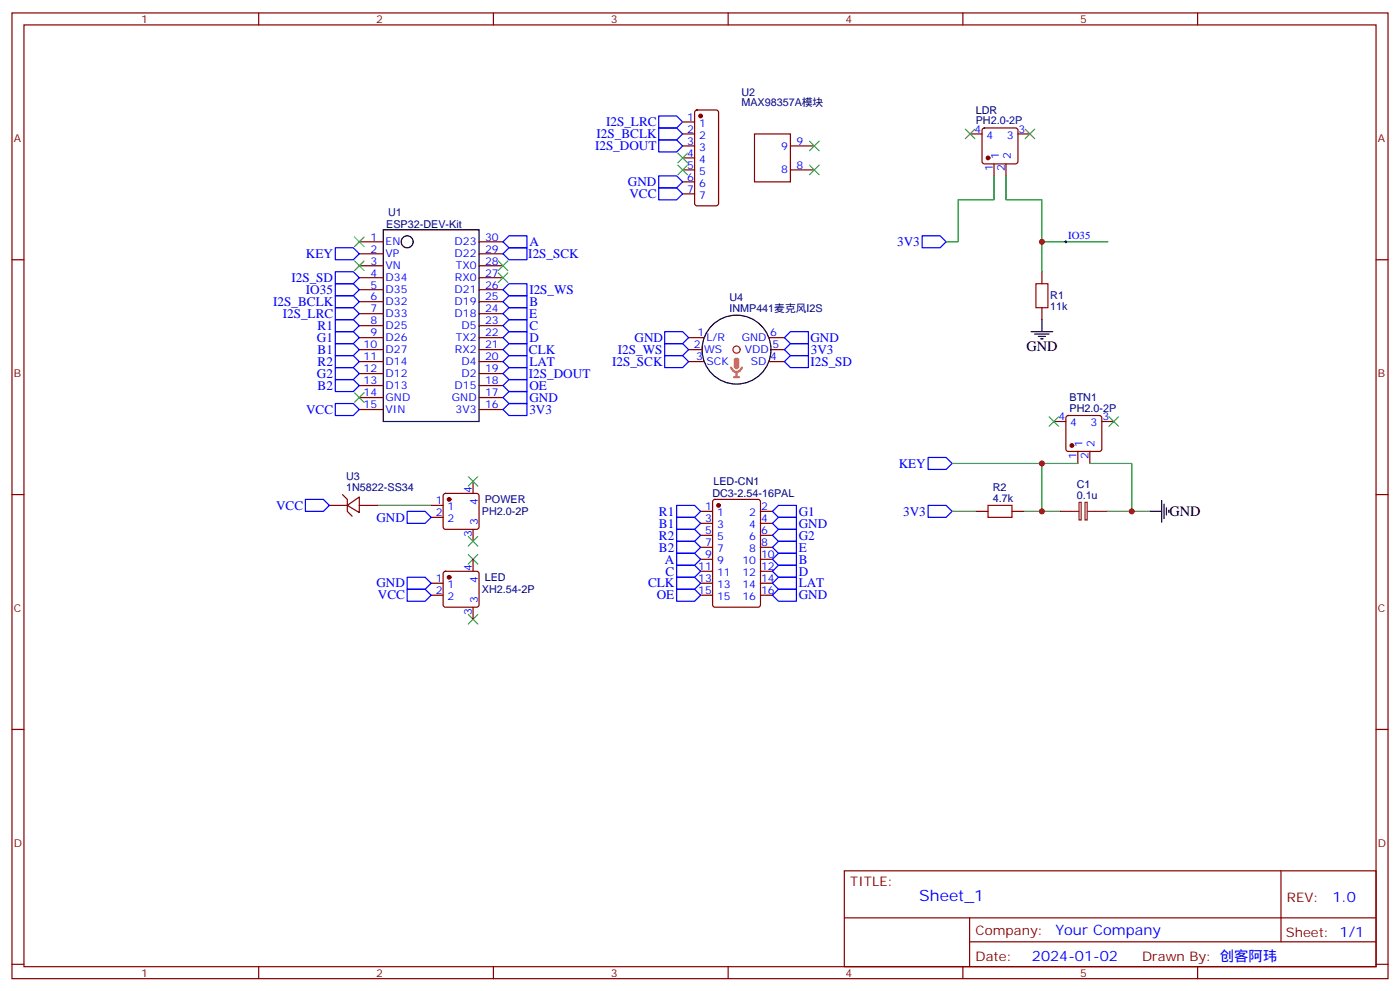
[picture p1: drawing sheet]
<svg xmlns="http://www.w3.org/2000/svg" width="412mm" height="292mm" viewBox="0 0 412 292" stroke-linecap="round" stroke-linejoin="round" font-family="sans-serif">
<g fill="none" stroke="#870000" stroke-width=".35">
<path d="M3.5 3.8h405.4v284.3h-405.4zM7.1 7.3h398.2v277.3h-398.2zM76.2 3.8v3.5M145.3 3.8v3.5M214.5 3.8v3.5M283.6 3.8v3.5M352.8 3.8v3.5M201.1 39.4h3.5M201.1 35.9h3.5M204.8 32.6l.5-.2h5.7l.6 .4 .1 27.1-.3 .5-.4 .2h-5.7l-.5-.2-.2-.5v-26.8zM222.2 39.4h10.6v14.2h-10.6zM285.8 39.4h3.5"/>
<path d="M289.5 37.9l.5-.2h9.2l.5 .2 .2 .5v9.2l-.3 .5-.4 .2h-9.2l-.5-.3-.2-.4v-9.2zM299.9 39.4h3.5M201.1 43h3.5M201.1 50h3.5M201.1 57.1h3.5M201.1 53.6h3.5M201.1 46.5h3.5M232.8 43h7.1M232.8 50h7.1M292.8 48.3v3.5M296.3 48.3v3.5M3.5 76.5h3.6"/>
<path d="M105.8 71.2h7.1M105.8 74.7h7.1M105.8 78.2h7.1M141.1 71.2h7.1M141.1 74.7h7.1M141.1 78.2h7.1M405.3 76.5h3.6M105.8 81.8h7.1M105.8 85.3h7.1M105.8 88.8h7.1M105.8 92.4h7.1M105.8 95.9h7.1"/>
<path d="M105.8 99.4h7.1M141.1 81.8h7.1M141.1 85.3h7.1M141.1 88.8h7.1M141.1 92.4h7.1M141.1 95.9h7.1M141.1 99.4h7.1M202.8 99.4h4.6M226.5 99.4h4.6M306.9 80v3.5M306.9 90.6v3.5M105.8 102.9h7.1"/>
<path d="M105.8 106.5h7.1M105.8 110h7.1M105.8 113.5h7.1M105.8 117.1h7.1M141.1 102.9h7.1M141.1 106.5h7.1M141.1 110h7.1M141.1 113.5h7.1M141.1 117.1h7.1M202.8 102.9h3.9M202.8 106.5h4.6M226.5 106.5h4.6"/>
<path d="M227.2 102.9h3.9M105.8 120.6h7.1M141.1 120.6h7.1M310.4 124.1h3.6M314.2 122.5l.5-.2h9.1l.5 .2 .3 .5v9.2l-.3 .5-.5 .2h-9.1l-.5-.2-.2-.5v-9.2zM317.5 132.9v3.6M321 132.9v3.6M324.6 124.1h3.5M3.5 145.6h3.6M97 148.8h5.3M100.9 145.6l1.4 1.4v3.6l1.4 1.4M102.3 148.8l3.5-2.5v4.6z"/>
<path d="M105.8 148.8h5.3M127 148.8h3.5M127 152.3h3.5M130.8 145.5l.4-.2h9.2l.5 .2 .2 .5v9.2l-.2 .5-.5 .2h-9.2l-.5-.3-.2-.4v-9.2zM139.3 141.7v3.6M139.3 155.9v3.5M206.4 150.6h3.5M206.4 154.1h3.5M206.4 157.6h3.5M210.1 147.2l.5-.2h12.7l.7 .5v30.6l-.4 .6-13 .1-.6-.5-.1-30.6zM224 150.6h3.5M224 154.1h3.5"/>
<path d="M224 157.6h3.5M287.5 150.6h3.5M298.1 150.6h3.5M405.3 145.6h3.6M127 175.3h3.5M127 171.7h3.5M130.8 168.4l.4-.2h9.2l.5 .2 .2 .5v9.2l-.2 .5-.5 .2h-9.2l-.5-.2-.2-.5v-9.2zM139.3 164.7v3.5M139.3 178.8v3.5M206.4 175.3h3.5M206.4 171.7h3.5M206.4 168.2h3.5"/>
<path d="M206.4 161.1h3.5M206.4 164.7h3.5M224 175.3h3.5M224 171.7h3.5M224 168.2h3.5M224 161.1h3.5M224 164.7h3.5M3.5 214.8h3.6M405.3 214.8h3.6M248.7 256.4h156.6v28.2h-156.6zM377.3 256.4v20.9M248.7 270.2h156.5"/>
<path d="M285.6 277.3h119.6M285.6 270.2v14.2M3.5 283.9h3.6M76.2 284.6v3.5M145.3 284.6v3.5M214.5 284.6v3.5M283.6 284.6v3.5M352.8 284.6v3.5M405.3 283.9h3.6"/>
</g>
<g fill="#870000" stroke="#870000" stroke-width=".35">
<circle cx="211.7" cy="148.8" r=".53"/>
<circle cx="132.3" cy="170" r=".53"/>
<circle cx="132.3" cy="147" r=".53"/>
<circle cx="291" cy="46.5" r=".53"/>
<circle cx="206.4" cy="34.1" r=".53"/>
<circle cx="315.7" cy="131.2" r=".53"/>
</g>
<g fill="none" stroke="#00f" stroke-width=".35">
<path d="M194 37.7h5.3l1.8 1.7-1.8 1.8h-5.3zM194 34.1h5.3l1.8 1.8-1.8 1.8h-5.3zM194 41.2h5.3l1.8 1.8-1.8 1.7h-5.3zM194 51.8h5.3l1.8 1.8-1.8 1.7h-5.3zM194 55.3h5.3l1.8 1.8-1.8 1.7h-5.3zM98.8 73h5.3l1.7 1.7-1.7 1.8h-5.3zM148.2 71.2l1.7-1.8h5.3v3.6h-5.3zM148.2 74.7l1.7-1.7h5.3v3.5h-5.3zM271.6 69.4h5.3l1.8 1.8-1.8 1.8h-5.3zM98.8 97.6h5.3l1.7 1.8-1.7 1.8h-5.3zM98.8 94.1h5.3l1.7 1.8-1.7 1.7h-5.3zM98.8 83.5h5.3l1.7 1.8-1.7 1.8h-5.3z"/>
<path d="M98.8 87.1h5.3l1.7 1.7-1.7 1.8h-5.3zM98.8 80h5.3l1.7 1.8-1.7 1.7h-5.3zM98.8 90.6h5.3l1.7 1.8-1.7 1.7h-5.3zM148.2 99.4l1.7-1.8h5.3v3.6h-5.3zM148.2 95.9l1.7-1.8h5.3v3.5h-5.3zM148.2 88.8l1.7-1.7h5.3v3.5h-5.3zM148.2 85.3l1.7-1.8h5.3v3.6h-5.3zM149.9 90.6h5.3v3.5h-5.3l-1.7-1.7zM195.8 97.6h5.3l1.7 1.8-1.7 1.8h-5.3zM231.1 99.4l1.7-1.8h5.3v3.6h-5.3zM98.8 111.8h5.3l1.7 1.7-1.7 1.8h-5.3zM98.8 108.2h5.3l1.7 1.8-1.7 1.8h-5.3z"/>
<path d="M98.8 104.7h5.3l1.7 1.8-1.7 1.7h-5.3zM98.8 101.2h5.3l1.7 1.7-1.7 1.8h-5.3zM98.8 118.8h5.3l1.7 1.8-1.7 1.7h-5.3zM148.2 113.5l1.7-1.7h5.3v3.5h-5.3zM148.2 106.5l1.7-1.8h5.3v3.5h-5.3zM148.2 102.9l1.7-1.7h5.3v3.5h-5.3zM148.2 117.1l1.7-1.8h5.3v3.5h-5.3zM148.2 110l1.7-1.8h5.3v3.6h-5.3zM195.8 104.7h5.3l1.7 1.8-1.7 1.7h-5.3zM195.8 101.2h5.3l1.7 1.7-1.7 1.8h-5.3zM231.1 102.9l1.7-1.7h5.3v3.5h-5.3zM231.1 106.5l1.7-1.8h5.3v3.5h-5.3z"/>
<path d="M148.2 120.6l1.7-1.8h5.3v3.5h-5.3zM273.4 134.7h5.3l1.8 1.8-1.8 1.7h-5.3zM90 147h5.2l1.8 1.8-1.8 1.8h-5.2zM119.9 150.6h5.3l1.8 1.7-1.8 1.8h-5.3zM199.3 159.4h5.3l1.8 1.7-1.8 1.8h-5.3zM199.3 155.9h5.3l1.8 1.7-1.8 1.8h-5.3zM199.3 152.3h5.3l1.8 1.8-1.8 1.8h-5.3zM199.3 148.8h5.3l1.8 1.8-1.8 1.7h-5.3zM227.5 157.6l1.8-1.7h5.3v3.5h-5.3zM227.5 154.1l1.8-1.8h5.3v3.6h-5.3zM227.5 150.6l1.8-1.8h5.3v3.5h-5.3zM273.4 148.8h5.3l1.8 1.8-1.8 1.7h-5.3z"/>
<path d="M119.9 170h5.3l1.8 1.7-1.8 1.8h-5.3zM119.9 173.5h5.3l1.8 1.8-1.8 1.7h-5.3zM199.3 173.5h5.3l1.8 1.8-1.8 1.7h-5.3zM199.3 170h5.3l1.8 1.7-1.8 1.8h-5.3zM199.3 166.4h5.3l1.8 1.8-1.8 1.8h-5.3zM199.3 162.9h5.3l1.8 1.8-1.8 1.7h-5.3zM227.5 171.7l1.8-1.7h5.3v3.5h-5.3zM227.5 168.2l1.8-1.8h5.3v3.6h-5.3zM227.5 164.7l1.8-1.8h5.3v3.5h-5.3zM227.5 161.1l1.8-1.7h5.3v3.5h-5.3zM229.3 173.5h5.3v3.5h-5.3l-1.8-1.7z"/>
</g>
<g fill="none" stroke="#000" stroke-width=".35">
<path d="M112.9 67.7h28.2v56.4h-28.2zM303.7 97.6h6.4M304.8 98.4h4.2M305.9 99.1h2.1M306.6 99.8h.7M306.9 94.1v3.5M338.7 150.6h3.5M342.2 147.4v6.3M342.9 148.4v4.3M343.6 149.5v2.1M344.3 150.2v.7"/>
<circle cx="119.9" cy="71.2" r="1.76"/>
<circle cx="217" cy="102.9" r="10.1"/>
</g>
<g fill="none" stroke="#3c3" stroke-width=".35">
<path d="M284.3 38l2.9 2.9M287.2 38l-2.9 2.9M302 38l2.8 2.9M304.8 38l-2.8 2.9M199.7 45.1l2.8 2.8M199.7 48.6l2.8 2.8M202.5 45.1l-2.8 2.8M202.5 48.6l-2.8 2.8M238.5 41.6l2.8 2.8M238.5 48.6l2.8 2.8M241.3 41.6l-2.8 2.8M241.3 48.6l-2.8 2.8"/>
<path d="M104.4 69.8l2.8 2.8M104.4 76.8l2.8 2.9M107.2 69.8l-2.8 2.8M107.2 76.8l-2.8 2.9M146.8 76.8l2.8 2.9M149.6 76.8l-2.8 2.9M146.8 80.4l2.8 2.8M149.6 80.4l-2.8 2.8M104.4 115.6l2.8 2.9M107.2 115.6l-2.8 2.9M309 122.7l2.9 2.8M311.9 122.7l-2.9 2.8"/>
<path d="M326.7 122.7l2.8 2.8M329.5 122.7l-2.8 2.8M137.9 140.3l2.9 2.9M137.9 158l2.9 2.8M140.8 140.3l-2.9 2.9M140.8 158l-2.9 2.8M137.9 163.3l2.9 2.8M140.8 163.3l-2.9 2.8M137.9 180.9l2.9 2.8M140.8 180.9l-2.9 2.8"/>
</g>
<path d="M305.2 83.5h3.5v7.1h-3.5zM291 148.8h7.1v3.5h-7.1z" fill="none" stroke="#a10000" stroke-width=".35"/>
<path d="M292.8 51.8v7h-10.6v12.4h-3.5M296.3 51.8v7h10.6v12.4M326.3 71.2h-19.4v8.8M280.5 136.5h26.4v14.1M306.9 136.5h10.6M321 136.5h12.4v14.1M111.1 148.8h15.9M280.5 150.6h7M301.6 150.6h10.6M326.3 150.6h12.4" fill="none" stroke="#008700" stroke-width=".35"/>
<path d="M313.6 71.2h.7M314 70.8v.7" fill="none" stroke="#000" stroke-width=".29"/>
<path d="M215.4 108.2a1.6 1.6 0 0 0 1.5 1.3 1.6 1.6 0 0 0 1.6-1.2M216.3 111.1h1.4M217 109.6v1.1" fill="none" stroke="#fc0" stroke-width=".71"/>
<path d="M217 106.1v1.8" fill="none" stroke="#fc0" stroke-width="1.8"/>
<circle cx="217" cy="102.9" r="1.06" fill="none" stroke="#f00" stroke-width=".35"/>
<path d="M312.2 150.6h5.7M317.9 147.9h.6v5.2h-.6zM319.6 147.9h.7v5.2h-.7zM320.3 150.6h6" fill="none" stroke="#8c2424" stroke-width=".35"/>
<g fill="#c00">
<circle cx="306.9" cy="71.2" r=".88"/>
<circle cx="333.4" cy="150.6" r=".88"/>
<circle cx="306.9" cy="150.6" r=".88"/>
<circle cx="306.9" cy="136.5" r=".88"/>
</g>
<text font-size="4.6" fill="#00f" x="270.8" y="265.4">Sheet_1</text>
<g font-size="4.2">
<text x="302.3" y="103.3">GND</text>
<text x="344.5" y="152">GND</text>
</g>
<g font-size="4.2" fill="#00f">
<text x="392.5" y="265.7">1.0</text>
<text x="310.9" y="275.2">Your Company</text>
<text x="304" y="283">2024-01-02</text>
</g>
<g font-size="3.9" fill="#00f">
<text x="175.7" y="40.7">I2S_BCLK</text>
<text x="178.5" y="37.2">I2S_LRC</text>
<text x="175.3" y="44.2">I2S_DOUT</text>
<text x="184.9" y="54.8">GND</text>
<text x="185.4" y="58.3">VCC</text>
<text x="90.1" y="75.9">KEY</text>
<text x="155.6" y="76.1">I2S_SCK</text>
<text x="155.9" y="72.4">A</text>
<text x="264.3" y="72.5">3V3</text>
<text x="85.8" y="83">I2S_SD</text>
<text x="90.1" y="86.6">IO35</text>
<text x="155.9" y="86.6">I2S_WS</text>
<text x="80.5" y="90.1">I2S_BCLK</text>
<text x="83.3" y="93.6">I2S_LRC</text>
<text x="155.8" y="93.6">E</text>
<text x="155.9" y="90.1">B</text>
<text x="93.3" y="100.7">G1</text>
<text x="93.6" y="97.1">R1</text>
<text x="155.9" y="100.7">D</text>
<text x="155.9" y="97.1">C</text>
<text x="186.9" y="100.6">GND</text>
<text x="238.7" y="100.8">GND</text>
<text x="93.6" y="107.7">R2</text>
<text x="93.6" y="104.2">B1</text>
<text x="155.8" y="104.2">CLK</text>
<text x="155.9" y="107.7">LAT</text>
<text x="180.3" y="107.7">I2S_SCK</text>
<text x="182" y="104.2">I2S_WS</text>
<text x="238.7" y="107.8">I2S_SD</text>
<text x="238.8" y="104.3">3V3</text>
<text x="93.3" y="111.2">G2</text>
<text x="155.8" y="111.3">I2S_DOUT</text>
<text x="93.6" y="114.8">B2</text>
<text x="155.9" y="114.8">OE</text>
<text x="155.9" y="118.3">GND</text>
<text x="90.2" y="121.8">VCC</text>
<text x="155.9" y="121.8">3V3</text>
<text x="264.7" y="137.7">KEY</text>
<text x="81.3" y="150.1">VCC</text>
<text x="110.9" y="153.6">GND</text>
<text x="194.1" y="155.3">B1</text>
<text x="194.1" y="151.8">R1</text>
<text x="235.3" y="155.3">GND</text>
<text x="235.3" y="151.8">G1</text>
<text x="266" y="151.8">3V3</text>
<text x="194.1" y="158.9">R2</text>
<text x="235.3" y="158.9">G2</text>
<text x="194.1" y="162.4">B2</text>
<text x="195.8" y="165.9">A</text>
<text x="235.3" y="162.4">E</text>
<text x="235.3" y="165.9">B</text>
<text x="110.9" y="173">GND</text>
<text x="190.9" y="173">CLK</text>
<text x="196.1" y="169.4">C</text>
<text x="235.3" y="173">LAT</text>
<text x="235.3" y="169.4">D</text>
<text x="111.3" y="176.5">VCC</text>
<text x="193.5" y="176.5">OE</text>
<text x="235.3" y="176.5">GND</text>
</g>
<g font-size="3.9" fill="#800">
<text x="250.5" y="261">TITLE:</text>
<text x="379.1" y="265.7">REV:</text>
<text x="287.4" y="275.2">Company:</text>
<text x="378.7" y="275.8">Sheet: 1/1</text>
<text x="287.4" y="282.9">Date:</text>
<text x="336.4" y="282.9">Drawn By: 创客阿玮</text>
</g>
<g font-size="3.2" fill="#800">
<text x="41.6" y="6.8">1</text>
<text x="110.8" y="6.8">2</text>
<text x="179.9" y="6.8">3</text>
<text x="249.1" y="6.8">4</text>
<text x="318.2" y="6.8">5</text>
<text x="4.1" y="41.9">A</text>
<text x="405.9" y="41.9">A</text>
<text x="4.1" y="111.1">B</text>
<text x="405.9" y="111.1">B</text>
<text x="4.1" y="180.2">C</text>
<text x="405.9" y="180.2">C</text>
<text x="4.1" y="249.3">D</text>
<text x="405.9" y="249.3">D</text>
<text x="41.6" y="287.6">1</text>
<text x="110.8" y="287.6">2</text>
<text x="179.9" y="287.6">3</text>
<text x="249.1" y="287.6">4</text>
<text x="318.2" y="287.6">5</text>
</g>
<g font-size="3.2" fill="#000080">
<text x="218.4" y="28.2">U2</text>
<text x="218.4" y="31.3">MAX98357A模块</text>
<text x="287.4" y="33.5">LDR</text>
<text x="287.4" y="36.6">PH2.0-2P</text>
<text x="114.3" y="63.5">U1</text>
<text x="113.8" y="67">ESP32-DEV-Kit</text>
<text x="214.9" y="88.7">U4</text>
<text x="309.4" y="88.2">R1</text>
<text x="214.9" y="91.7">INMP441麦克风I2S</text>
<text x="309.4" y="91.4">11k</text>
<text x="315.1" y="118.2">BTN1</text>
<text x="315.1" y="121.3">PH2.0-2P</text>
<text x="102" y="141.4">U3</text>
<text x="210.1" y="142.9">LED-CN1</text>
<text x="317.2" y="143.8">C1</text>
<text x="102" y="144.6">1N5822-SS34</text>
<text x="142.8" y="148.2">POWER</text>
<text x="209.8" y="146.4">DC3-2.54-16PAL</text>
<text x="292.5" y="147.7">4.7k</text>
<text x="292.5" y="144.6">R2</text>
<text x="317.2" y="146.9">0.1u</text>
<text x="141.9" y="151.7">PH2.0-2P</text>
<text x="142.8" y="171.1">LED</text>
<text x="141.9" y="174.6">XH2.54-2P</text>
</g>
<g font-size="3.2" fill="#00f">
<text x="202.4" y="35.6">1</text>
<text x="202.4" y="39.1">2</text>
<text x="205.9" y="40.9">2</text>
<text x="205.9" y="37.3">1</text>
<text x="287.1" y="39.1">4</text>
<text x="290.6" y="40.9">4</text>
<text x="296.5" y="40.9">3</text>
<text x="300" y="39.1">3</text>
<text x="202.4" y="46.1">4</text>
<text x="202.4" y="42.6">3</text>
<text x="205.9" y="47.9">4</text>
<text x="205.9" y="44.4">3</text>
<text x="230.1" y="44">9</text>
<text x="234.6" y="42.6">9</text>
<text x="294.2" y="47" transform="rotate(-90 294.2 47)">1</text>
<text x="297.7" y="47" transform="rotate(-90 297.7 47)">2</text>
<text x="202.4" y="53.2">6</text>
<text x="202.4" y="49.7">5</text>
<text x="205.9" y="51.4">5</text>
<text x="230.1" y="51.1">8</text>
<text x="234.6" y="49.7">8</text>
<text x="292.5" y="50.5" transform="rotate(-90 292.5 50.5)">1</text>
<text x="296" y="50.5" transform="rotate(-90 296 50.5)">2</text>
<text x="202.4" y="56.7">7</text>
<text x="205.9" y="58.5">7</text>
<text x="205.9" y="55">6</text>
<text x="109.1" y="70.8">1</text>
<text x="142.9" y="70.8">30</text>
<text x="314.7" y="70.3">IO35</text>
<text x="109.1" y="74.4">2</text>
<text x="109.1" y="77.9">3</text>
<text x="113.6" y="72.2">EN</text>
<text x="113.6" y="75.8">VP</text>
<text x="133.9" y="75.8">D22</text>
<text x="133.9" y="72.2">D23</text>
<text x="142.9" y="77.9">28</text>
<text x="142.9" y="74.4">29</text>
<text x="109.1" y="81.4">4</text>
<text x="113.6" y="79.3">VN</text>
<text x="113.6" y="82.8">D34</text>
<text x="134" y="82.8">RX0</text>
<text x="134.3" y="79.3">TX0</text>
<text x="142.9" y="81.4">27</text>
<text x="109.1" y="84.9">5</text>
<text x="109.1" y="88.5">6</text>
<text x="113.6" y="86.4">D35</text>
<text x="113.6" y="89.9">D32</text>
<text x="133.9" y="89.9">D19</text>
<text x="133.9" y="86.4">D21</text>
<text x="142.9" y="88.5">25</text>
<text x="142.9" y="84.9">26</text>
<text x="109.1" y="92">7</text>
<text x="109.1" y="95.5">8</text>
<text x="113.6" y="93.4">D33</text>
<text x="133.9" y="93.4">D18</text>
<text x="142.9" y="95.5">23</text>
<text x="142.9" y="92">24</text>
<text x="109.1" y="99.1">9</text>
<text x="113.6" y="96.9">D25</text>
<text x="113.6" y="100.5">D26</text>
<text x="134.3" y="100.5">TX2</text>
<text x="135.9" y="96.9">D5</text>
<text x="142.9" y="99.1">22</text>
<text x="205.4" y="99.1">1</text>
<text x="208.1" y="100.5">L/R</text>
<text x="218.5" y="100.5">GND</text>
<text x="226.8" y="99.1">6</text>
<text x="107.1" y="102.6">10</text>
<text x="107.1" y="106.1">11</text>
<text x="113.6" y="104">D27</text>
<text x="113.6" y="107.5">D14</text>
<text x="134" y="104">RX2</text>
<text x="135.9" y="107.5">D4</text>
<text x="142.9" y="106.1">20</text>
<text x="142.9" y="102.6">21</text>
<text x="204.4" y="102.6">2</text>
<text x="205.1" y="106.1">3</text>
<text x="207.4" y="104">WS</text>
<text x="208.1" y="107.5">SCK</text>
<text x="219.4" y="104">VDD</text>
<text x="221.2" y="107.5">SD</text>
<text x="226.8" y="106.1">4</text>
<text x="227.5" y="102.6">5</text>
<text x="107.1" y="109.6">12</text>
<text x="107.1" y="113.2">13</text>
<text x="113.6" y="111.1">D12</text>
<text x="135.9" y="111.1">D2</text>
<text x="142.9" y="113.2">18</text>
<text x="142.9" y="109.6">19</text>
<text x="107.1" y="116.7">14</text>
<text x="113.6" y="114.6">D13</text>
<text x="113.6" y="118.1">GND</text>
<text x="133.1" y="118.1">GND</text>
<text x="133.9" y="114.6">D15</text>
<text x="142.9" y="116.7">17</text>
<text x="107.1" y="120.2">15</text>
<text x="113.6" y="121.6">VIN</text>
<text x="134.2" y="121.6">3V3</text>
<text x="142.9" y="120.2">16</text>
<text x="311.8" y="123.8">4</text>
<text x="315.3" y="125.5">4</text>
<text x="321.2" y="125.5">3</text>
<text x="324.7" y="123.8">3</text>
<text x="318.9" y="131.6" transform="rotate(-90 318.9 131.6)">1</text>
<text x="322.4" y="131.6" transform="rotate(-90 322.4 131.6)">2</text>
<text x="317.1" y="135.1" transform="rotate(-90 317.1 135.1)">1</text>
<text x="320.7" y="135.1" transform="rotate(-90 320.7 135.1)">2</text>
<text x="128.3" y="148.4">1</text>
<text x="139" y="145.1" transform="rotate(-90 139 145.1)">4</text>
<text x="140.8" y="148.6" transform="rotate(-90 140.8 148.6)">4</text>
<text x="128.3" y="152">2</text>
<text x="131.8" y="150.2">1</text>
<text x="131.8" y="153.7">2</text>
<text x="140.8" y="154.6" transform="rotate(-90 140.8 154.6)">3</text>
<text x="207.7" y="150.2">1</text>
<text x="207.7" y="153.7">3</text>
<text x="211.2" y="152">1</text>
<text x="211.2" y="155.5">3</text>
<text x="220.7" y="155.5">4</text>
<text x="220.7" y="152">2</text>
<text x="224.2" y="153.7">4</text>
<text x="224.2" y="150.2">2</text>
<text x="139" y="158" transform="rotate(-90 139 158)">3</text>
<text x="207.7" y="157.3">5</text>
<text x="207.7" y="160.8">7</text>
<text x="211.2" y="159">5</text>
<text x="220.7" y="159">6</text>
<text x="224.2" y="160.8">8</text>
<text x="224.2" y="157.3">6</text>
<text x="205.7" y="167.9">11</text>
<text x="207.7" y="164.3">9</text>
<text x="211.2" y="162.6">7</text>
<text x="211.2" y="166.1">9</text>
<text x="218.7" y="166.1">10</text>
<text x="220.7" y="162.6">8</text>
<text x="224.2" y="167.9">12</text>
<text x="224.2" y="164.3">10</text>
<text x="128.3" y="171.4">1</text>
<text x="131.8" y="173.1">1</text>
<text x="139" y="168" transform="rotate(-90 139 168)">4</text>
<text x="140.8" y="171.5" transform="rotate(-90 140.8 171.5)">4</text>
<text x="205.7" y="171.4">13</text>
<text x="211.2" y="169.6">11</text>
<text x="211.2" y="173.1">13</text>
<text x="218.7" y="173.1">14</text>
<text x="218.7" y="169.6">12</text>
<text x="224.2" y="171.4">14</text>
<text x="128.3" y="174.9">2</text>
<text x="131.8" y="176.7">2</text>
<text x="140.8" y="177.5" transform="rotate(-90 140.8 177.5)">3</text>
<text x="205.7" y="174.9">15</text>
<text x="211.2" y="176.7">15</text>
<text x="218.7" y="176.7">16</text>
<text x="224.2" y="174.9">16</text>
<text x="139" y="181" transform="rotate(-90 139 181)">3</text>
</g>
</svg>
